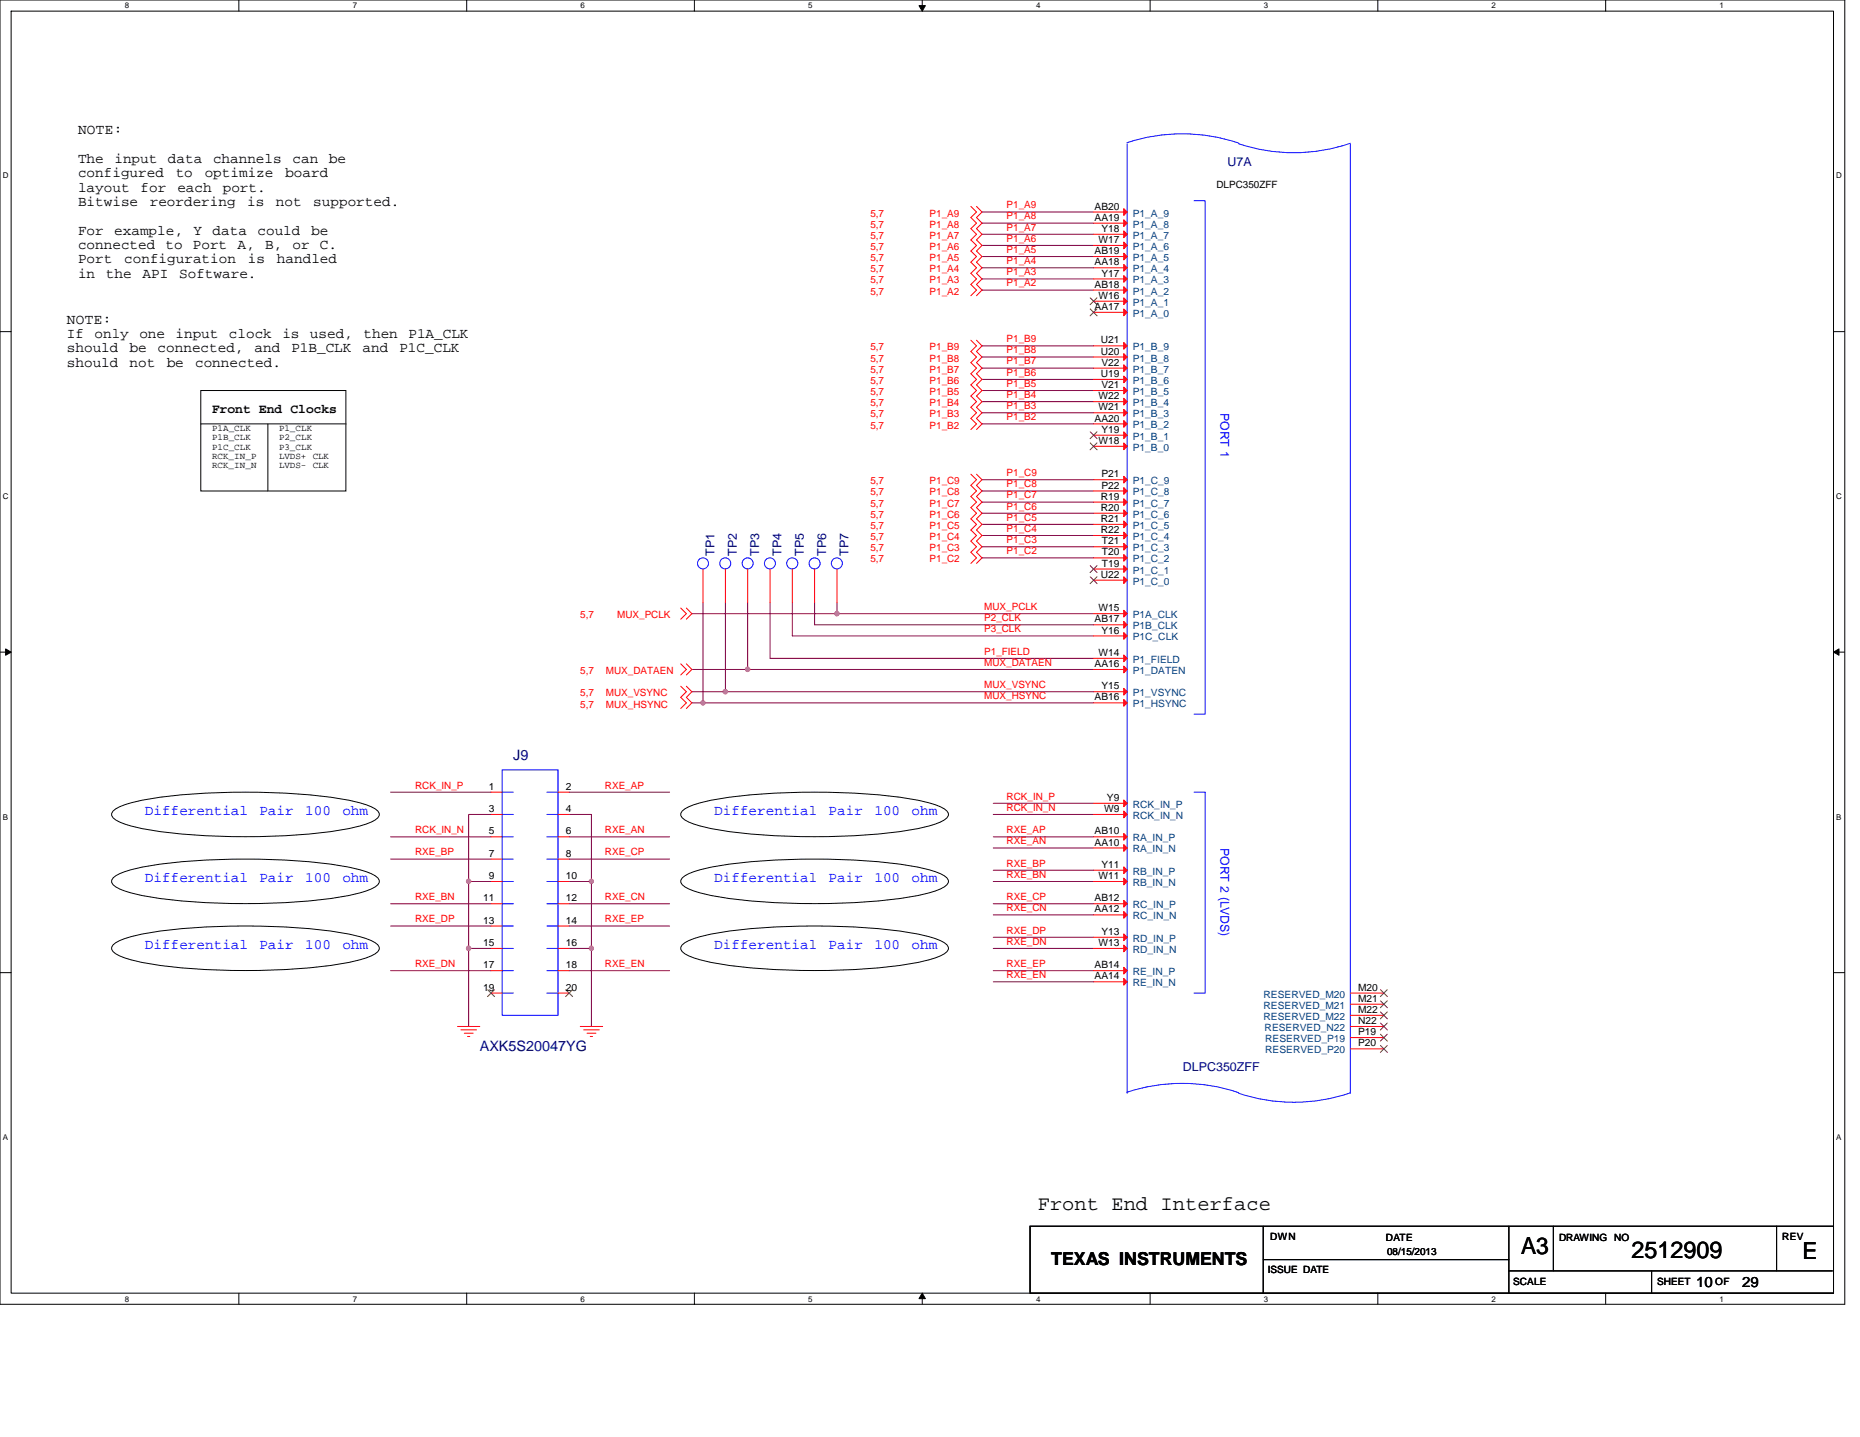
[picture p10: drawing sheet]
<svg xmlns="http://www.w3.org/2000/svg" width="279mm" height="216mm" viewBox="0 0 279 216" stroke-linecap="round" stroke-linejoin="round" font-family="sans-serif">
<path d="M0 0h277.1v196h-277.1zM1.7 1.7h273.7v192.6h-273.7z" fill="none" stroke="#000" stroke-width=".15"/>
<g fill="#fff">
<path d="M18.8 .2h.6v1.3h-.6z"/>
<path d="M18.8 194.5h.6v1.3h-.6z"/>
</g>
<path d="M35.9 0v1.7M35.9 194.3v1.7" fill="none" stroke="#000" stroke-width=".15"/>
<g fill="#fff">
<path d="M53 .2h.6v1.3h-.6z"/>
<path d="M53 194.5h.6v1.3h-.6z"/>
</g>
<path d="M70.1 0v1.7M70.1 194.3v1.7" fill="none" stroke="#000" stroke-width=".15"/>
<g fill="#fff">
<path d="M87.2 .2h.7v1.3h-.7z"/>
<path d="M87.2 194.5h.7v1.3h-.7z"/>
</g>
<path d="M104.3 0v1.7M104.3 194.3v1.7" fill="none" stroke="#000" stroke-width=".15"/>
<g fill="#fff">
<path d="M121.4 .2h.7v1.3h-.7z"/>
<path d="M121.4 194.5h.7v1.3h-.7z"/>
</g>
<path d="M138.5 0v1.7M138.5 194.3v1.7" fill="none" stroke="#000" stroke-width=".15"/>
<path d="M138 .8h1l-.5 .9zM138.5 194.3l.5 .8h-1z" fill="#000" stroke="#000" stroke-width=".15"/>
<g fill="#fff">
<path d="M155.6 .2h.7v1.3h-.7z"/>
<path d="M155.6 194.5h.7v1.3h-.7z"/>
</g>
<path d="M172.8 0v1.7M172.8 194.3v1.7" fill="none" stroke="#000" stroke-width=".15"/>
<g fill="#fff">
<path d="M189.9 .2h.6v1.3h-.6z"/>
<path d="M189.9 194.5h.6v1.3h-.6z"/>
</g>
<path d="M207 0v1.7M207 194.3v1.7" fill="none" stroke="#000" stroke-width=".15"/>
<g fill="#fff">
<path d="M224.1 .2h.6v1.3h-.6z"/>
<path d="M224.1 194.5h.6v1.3h-.6z"/>
</g>
<path d="M241.2 0v1.7M241.2 194.3v1.7" fill="none" stroke="#000" stroke-width=".15"/>
<g fill="#fff">
<path d="M258.3 .2h.7v1.3h-.7z"/>
<path d="M258.3 194.5h.7v1.3h-.7z"/>
<path d="M.4 25.7h.9v1.4h-.9z"/>
<path d="M275.8 25.7h.9v1.4h-.9z"/>
<path d="M.4 73.9h.9v1.3h-.9z"/>
<path d="M275.8 73.9h.9v1.3h-.9z"/>
</g>
<path d="M0 49.8h1.7M275.4 49.8h1.7" fill="none" stroke="#000" stroke-width=".15"/>
<g fill="#fff">
<path d="M.4 122h.8v1.4h-.8z"/>
<path d="M275.8 122h.8v1.4h-.8z"/>
</g>
<path d="M0 98h1.7M275.4 98h1.7" fill="none" stroke="#000" stroke-width=".15"/>
<path d="M.8 97.5l.9 .5-.9 .4zM275.4 98l.8-.5v.9z" fill="#000" stroke="#000" stroke-width=".15"/>
<g fill="#fff">
<path d="M.4 170.2h.8v1.3h-.8z"/>
<path d="M275.8 170.2h.8v1.3h-.8z"/>
</g>
<g fill="none" stroke="#000" stroke-width=".15">
<path d="M30.2 58.7h21.8v15.1h-21.8zM30.2 63.7h21.8M40.2 63.7v10.1M17.2 121.6a16 16 0 0 1 6.2-1.7 104.1 104.1 0 0 1 28.4 .2 13.9 13.9 0 0 1 4.7 1.5l.4 .4 .1 .4a2.23 2.23 0 0 1-1.8 1.3 48 48 0 0 1-12 1.8 93.7 93.7 0 0 1-22.6-1.2 9.8 9.8 0 0 1-3.4-1.2l-.3-.4-.1-.3 .1-.4zM17.2 131.7a16 16 0 0 1 6.2-1.8 104.1 104.1 0 0 1 28.4 .3 13.9 13.9 0 0 1 4.7 1.5l.4 .4 .1 .3a2.23 2.23 0 0 1-1.8 1.4 48 48 0 0 1-12 1.8 93.7 93.7 0 0 1-22.6-1.2 9.8 9.8 0 0 1-3.4-1.3l-.3-.3-.1-.4 .1-.3zM102.7 121.6a16 16 0 0 1 6.2-1.7 104.1 104.1 0 0 1 28.4 .2 13.9 13.9 0 0 1 4.7 1.5l.4 .4 .1 .4a2.23 2.23 0 0 1-1.8 1.3 48 48 0 0 1-12 1.8 93.7 93.7 0 0 1-22.6-1.2 9.8 9.8 0 0 1-3.4-1.2l-.3-.4-.1-.3 .1-.4zM102.7 131.7a16 16 0 0 1 6.2-1.8 104.1 104.1 0 0 1 28.4 .3 13.9 13.9 0 0 1 4.7 1.5l.4 .4 .1 .3a2.23 2.23 0 0 1-1.8 1.4 48 48 0 0 1-12 1.8 93.7 93.7 0 0 1-22.6-1.2 9.8 9.8 0 0 1-3.4-1.3l-.3-.3-.1-.4 .1-.3zM0 146.1h1.7M17.2 141.8a16 16 0 0 1 6.2-1.8 104.1 104.1 0 0 1 28.4 .2 13.9 13.9 0 0 1 4.7 1.6l.4 .3 .1 .4a2.23 2.23 0 0 1-1.8 1.4 48 48 0 0 1-12 1.7 93.7 93.7 0 0 1-22.6-1.2 9.8 9.8 0 0 1-3.4-1.2l-.3-.4-.1-.3 .1-.4zM102.7 141.8a16 16 0 0 1 6.2-1.8 104.1 104.1 0 0 1 28.4 .2 13.9 13.9 0 0 1 4.7 1.6l.4 .3 .1 .4a2.23 2.23 0 0 1-1.8 1.4 48 48 0 0 1-12 1.7 93.7 93.7 0 0 1-22.6-1.2 9.8 9.8 0 0 1-3.4-1.2l-.3-.4-.1-.3 .1-.4zM275.4 146.1h1.7M154.7 184.2h120.7v10.1h-120.7z"/>
<path d="M189.8 184.2v10.1M189.8 189.3h36.9M226.7 184.2v10.1M226.7 190.9h6.6M233.3 184.2v6.7h42M248.1 190.9v3.4M266.9 184.2v6.7"/>
</g>
<g fill="none" stroke="#800040" stroke-width=".15">
<path d="M147.5 31.9h16.8M147.5 33.5h16.8M147.5 35.2h16.8M147.5 36.9h16.8M147.5 38.5h16.8M147.5 52h16.8M147.5 53.6h16.8M147.5 55.3h16.8M147.5 57h16.8M147.5 58.7h16.8M147.5 40.2h16.8M147.5 41.9h16.8"/>
<path d="M147.5 43.6h16.8M147.5 72.1h16.8M147.5 73.8h16.8M147.5 75.4h16.8M147.5 77.1h16.8M147.5 78.8h16.8M147.5 60.3h16.8M147.5 62h16.8M147.5 63.7h16.8M103.9 92.2h21.8M105.6 90.5v15.1M109 90.5v13.4"/>
<path d="M112.3 90.5v10.1M115.7 90.5v8.4h48.6M119 90.5v5h45.3M122.4 90.5v3.4h41.9M125.7 90.5v1.7M125.7 92.2h38.6M147.5 80.5h16.8M147.5 82.1h16.8M147.5 83.8h16.8M58.7 119h15.1M85.5 119h15.1M103.9 103.9h5.1"/>
<path d="M103.9 100.6h8.4M103.9 105.6h1.7M105.6 105.6h58.7M109 103.9h55.3M112.3 100.6h52M58.7 125.7h15.1M58.7 129.1h15.1M58.7 135.8h15.1M58.7 139.1h15.1M70.4 132.4v10.1M70.4 132.4h3.4M73.8 122.4h-3.4v10"/>
<path d="M85.5 125.7h15.1M85.5 129.1h15.1M85.5 135.8h15.1M85.5 139.1h15.1M85.5 122.4h3.3v10M85.5 132.4h3.3v10.1M149.2 120.7h15.1M149.2 122.4h15.1M149.2 125.7h15.1M149.2 127.4h15.1M149.2 135.8h15.1M149.2 137.5h15.1"/>
<path d="M149.2 130.7h15.1M149.2 132.4h15.1M58.7 145.8h15.1M70.4 142.5h3.4M70.4 142.5v11.7M85.5 145.8h15.1M85.5 142.5h3.3M88.8 142.5v11.7M149.2 140.8h15.1M149.2 142.5h15.1M149.2 145.8h15.1M149.2 147.5h15.1"/>
</g>
<g fill="#f0f" stroke="#f0f" stroke-width=".15">
<circle cx="105.6" cy="105.6" r=".32"/>
<circle cx="125.7" cy="92.2" r=".33"/>
<circle cx="112.3" cy="100.6" r=".33"/>
<circle cx="109" cy="103.9" r=".33"/>
<circle cx="88.8" cy="132.4" r=".32"/>
<circle cx="70.4" cy="132.4" r=".33"/>
<circle cx="88.8" cy="142.5" r=".32"/>
<circle cx="70.4" cy="142.5" r=".33"/>
</g>
<g fill="none" stroke="#f00" stroke-width=".15">
<path d="M145.8 31l.9 .9-.9 .8 .9 .8-.9 .9 .9 .8-.9 .8 .9 .9-.9 .8 .9 .8-.9 .9 .9 .8-.9 .9 .9 .8-.9 .8 .9 .9-.9 .8M146.7 31l.8 .9-.8 .8 .8 .8-.8 .9 .8 .8-.8 .8 .8 .9-.8 .8 .8 .8-.8 .9 .8 .8-.8 .9 .8 .8-.8 .8 .8 .9-.8 .8M164.3 31.9h5M164.3 33.5h5M164.3 35.2h5M164.3 36.9h5M164.3 38.5h5M145.8 51.1l.9 .9-.9 .8 .9 .8-.9 .9 .9 .8-.9 .9 .9 .8-.9 .8 .9 .9-.9 .8 .9 .8-.9 .9 .9 .8-.9 .9 .9 .8-.9 .8M146.7 51.1l.8 .9-.8 .8 .8 .8-.8 .9 .8 .8-.8 .9 .8 .8-.8 .8 .8 .9-.8 .8 .8 .8-.8 .9 .8 .8-.8 .9 .8 .8-.8 .8M164.3 40.2h5M164.3 41.9h5M164.3 43.6h5"/>
<path d="M164.3 45.3h5M164.3 46.9h5M164.3 52h5M164.3 53.6h5M164.3 55.3h5M164.3 57h5M164.3 58.7h5M145.8 71.2l.9 .9-.9 .8 .9 .9-.9 .8 .9 .8-.9 .9 .9 .8-.9 .9 .9 .8-.9 .8 .9 .9-.9 .8 .9 .8-.9 .9 .9 .8-.9 .8M146.7 71.2l.8 .9-.8 .8 .8 .9-.8 .8 .8 .8-.8 .9 .8 .8-.8 .9 .8 .8-.8 .8 .8 .9-.8 .8 .8 .8-.8 .9 .8 .8-.8 .8M164.3 60.3h5M164.3 62h5M164.3 63.7h5"/>
<path d="M164.3 65.4h5M164.3 67.1h5M164.3 72.1h5M164.3 73.8h5M164.3 75.4h5M164.3 77.1h5M164.3 78.8h5M102.3 91.4l.8 .8-.8 .8M102.3 99.7l.8 .9-.8 .8M103.1 91.4l.8 .8-.8 .8M103.1 99.7l.8 .9-.8 .8M105.6 85.5v5"/>
<path d="M109 85.5v5M112.3 85.5v5M115.7 85.5v5M119 85.5v5M122.4 85.5v5M125.7 85.5v5M164.3 80.5h5M164.3 82.1h5M164.3 83.8h5M164.3 85.5h5M164.3 87.2h5M164.3 98.9h5"/>
<path d="M164.3 92.2h5M164.3 93.9h5M164.3 95.5h5M73.8 119h1.6M83.8 119h1.7M102.3 103.1l.8 .8-.8 .9 .8 .8-.8 .8M103.1 103.1l.8 .8-.8 .9 .8 .8-.8 .8M164.3 103.9h5M164.3 105.6h5M164.3 100.6h5M73.8 122.4h1.6M73.8 125.7h1.6"/>
<path d="M73.8 129.1h1.6M73.8 132.4h1.6M73.8 135.8h1.6M73.8 139.1h1.6M83.8 125.7h1.7M83.8 122.4h1.7M83.8 129.1h1.7M83.8 132.4h1.7M83.8 135.8h1.7M83.8 139.1h1.7M164.3 120.7h5M164.3 122.4h5"/>
<path d="M164.3 125.7h5M164.3 127.4h5M164.3 130.7h5M164.3 132.4h5M164.3 135.8h5M164.3 137.5h5M68.7 154.2h3.4M69.2 154.7h2.4M69.7 155.2h1.4M70.2 155.7h.4M73.8 142.5h1.6M73.8 145.8h1.6"/>
<path d="M73.8 149.2h1.6M83.8 142.5h1.7M83.8 145.8h1.7M83.8 149.2h1.7M87.2 154.2h3.3M87.7 154.7h2.3M88.2 155.2h1.3M88.7 155.7h.3M164.3 140.8h5M164.3 142.5h5M164.3 147.5h5M164.3 145.8h5"/>
<path d="M202.8 155.9h5.1M202.8 157.6h5.1M202.8 154.2h5.1M202.8 152.5h5.1M202.8 150.9h5.1M202.8 149.2h5.1"/>
</g>
<g fill="none" stroke="#00f" stroke-width=".15">
<path d="M169.3 21.4a26.5 26.5 0 0 1 16.8 .1M169.3 21.6v142.7M179.4 30.2h1.6v77.1h-1.6M202.8 21.5a26.1 26.1 0 0 1-16.7 .1M202.8 21.6v142.7M75.4 119h1.7M75.4 115.7h8.4v36.8h-8.4zM82.1 119h1.7M179.4 119h1.6v30.2h-1.6M75.4 139.1h1.7M75.4 135.8h1.7M75.4 132.4h1.7"/>
<path d="M75.4 122.4h1.7M75.4 125.7h1.7M75.4 129.1h1.7M82.1 132.4h1.7M82.1 139.1h1.7M82.1 135.8h1.7M82.1 122.4h1.7M82.1 125.7h1.7M82.1 129.1h1.7M179.4 125.7h.1M75.4 149.2h1.7M75.4 142.5h1.7"/>
<path d="M75.4 145.8h1.7M82.1 149.2h1.7M82.1 142.5h1.7M82.1 145.8h1.7M169.3 164.1a26.5 26.5 0 0 1 16.8 .1M202.9 164.2a26.2 26.2 0 0 1-16.8 .1"/>
<circle cx="105.6" cy="84.6" r=".83"/>
<circle cx="108.9" cy="84.6" r=".83"/>
<circle cx="112.3" cy="84.6" r=".83"/>
<circle cx="115.7" cy="84.6" r=".83"/>
<circle cx="119" cy="84.6" r=".83"/>
<circle cx="122.4" cy="84.6" r=".83"/>
<circle cx="125.7" cy="84.6" r=".83"/>
</g>
<g fill="none" stroke="#804000" stroke-width=".15">
<path d="M163.8 44.7l1 1.1M163.8 46.4l1 1.1M164.8 44.7l-1.1 1.1M164.8 46.4l-1.1 1.1M163.8 64.9l1 1M163.8 66.5l1 1.1M164.8 64.9l-1.1 1M164.8 66.5l-1.1 1.1M163.8 85l1 1M163.8 86.7l1 1M164.8 85l-1.1 1M164.8 86.7l-1.1 1"/>
<path d="M73.3 148.7l1 1M74.3 148.7l-1.1 1M85 148.7l1 1M86 148.7l-1 1M207.4 155.4l1 1M207.4 157.1l1 1M207.4 153.7l1 1M207.4 152l1 1.1M207.4 150.4l1 1M207.4 148.7l1 1M208.4 155.4l-1.1 1M208.4 157.1l-1.1 1"/>
<path d="M208.4 153.7l-1.1 1M208.4 152l-1.1 1.1M208.4 150.4l-1.1 1M208.4 148.7l-1.1 1"/>
</g>
<g fill="#f00" stroke="#f00" stroke-width=".15">
<path d="M168.8 31.3l.5 .6-.5 .5z"/>
<path d="M168.8 33l.5 .5-.5 .5z"/>
<path d="M168.8 34.7l.5 .5-.5 .5z"/>
<path d="M168.8 36.4l.5 .5-.5 .5z"/>
<path d="M168.8 38l.5 .5-.5 .6z"/>
<path d="M168.8 39.7l.5 .5-.5 .5z"/>
<path d="M168.8 41.4l.5 .5-.5 .5z"/>
<path d="M168.8 43.1l.5 .5-.5 .5z"/>
<path d="M168.8 44.7l.5 .6-.5 .5z"/>
<path d="M168.8 46.4l.5 .5-.5 .5z"/>
<path d="M168.8 51.5l.5 .5-.5 .5z"/>
<path d="M168.8 53.1l.5 .5-.5 .5z"/>
<path d="M168.8 54.8l.5 .5-.5 .5z"/>
<path d="M168.8 56.5l.5 .5-.5 .5z"/>
<path d="M168.8 58.2l.5 .5-.5 .5z"/>
<path d="M168.8 59.8l.5 .5-.5 .6z"/>
<path d="M168.8 61.5l.5 .5-.5 .5z"/>
<path d="M168.8 63.2l.5 .5-.5 .5z"/>
<path d="M168.8 64.9l.5 .5-.5 .5z"/>
<path d="M168.8 66.5l.5 .6-.5 .5z"/>
<path d="M168.8 71.6l.5 .5-.5 .5z"/>
<path d="M168.8 73.3l.5 .5-.5 .5z"/>
<path d="M168.8 74.9l.5 .5-.5 .5z"/>
<path d="M168.8 76.6l.5 .5-.5 .5z"/>
<path d="M168.8 78.3l.5 .5-.5 .5z"/>
<path d="M168.8 79.9l.5 .6-.5 .5z"/>
<path d="M168.8 81.6l.5 .5-.5 .6z"/>
<path d="M168.8 83.3l.5 .5-.5 .5z"/>
<path d="M168.8 85l.5 .5-.5 .5z"/>
<path d="M168.8 86.7l.5 .5-.5 .5z"/>
<path d="M168.8 98.4l.5 .5-.5 .5z"/>
<path d="M168.8 103.4l.5 .5-.5 .5z"/>
<path d="M168.8 105.1l.5 .5-.5 .5z"/>
<path d="M168.8 100.1l.5 .5-.5 .5z"/>
<path d="M168.8 91.7l.5 .5-.5 .5z"/>
<path d="M168.8 93.4l.5 .5-.5 .5z"/>
<path d="M168.8 120.2l.5 .5-.5 .5z"/>
<path d="M168.8 121.9l.5 .5-.5 .5z"/>
<path d="M168.8 125.2l.5 .5-.5 .5z"/>
<path d="M168.8 126.9l.5 .5-.5 .5z"/>
<path d="M168.8 130.2l.5 .5-.5 .6z"/>
<path d="M168.8 131.9l.5 .5-.5 .5z"/>
<path d="M168.8 135.3l.5 .5-.5 .5z"/>
<path d="M168.8 136.9l.5 .6-.5 .5z"/>
<path d="M168.8 140.3l.5 .5-.5 .5z"/>
<path d="M168.8 142l.5 .5-.5 .5z"/>
<path d="M168.8 147l.5 .5-.5 .5z"/>
<path d="M168.8 145.3l.5 .5-.5 .5z"/>
<path d="M168.8 95l.5 .5-.5 .6z"/>
</g>
<g font-size="3.5">
<text x="228.5" y="188.4">A3</text>
<text x="245.1" y="189.1">2512909</text>
<text x="270.7" y="189.2">E</text>
</g>
<text font-size="3.1" x="155.9" y="181.8">Front End Interface</text>
<text font-size="2.7" x="157.9" y="190">TEXAS INSTRUMENTS</text>
<g font-size="2.2">
<text x="11.7" y="20.2">NOTE:</text>
<text x="11.7" y="24.5">The</text>
<text x="11.7" y="26.6">configured</text>
<text x="11.7" y="28.8">layout</text>
<text x="17.2" y="24.5">input</text>
<text x="21.1" y="28.8">for</text>
<text x="25.2" y="24.5">data</text>
<text x="26.4" y="26.6">to</text>
<text x="26.6" y="28.8">each</text>
<text x="30.8" y="26.6">optimize</text>
<text x="32" y="24.5">channels</text>
<text x="33.5" y="28.8">port.</text>
<text x="42.9" y="26.6">board</text>
<text x="43.9" y="24.5">can</text>
<text x="49.4" y="24.5">be</text>
<text x="11.7" y="30.9">Bitwise</text>
<text x="11.7" y="35.3">For</text>
<text x="17.2" y="35.3">example,</text>
<text x="22.5" y="30.9">reordering</text>
<text x="29.1" y="35.3">Y</text>
<text x="31.9" y="35.3">data</text>
<text x="37.1" y="30.9">is</text>
<text x="38.7" y="35.3">could</text>
<text x="41.5" y="30.9">not</text>
<text x="46.7" y="35.3">be</text>
<text x="47.1" y="30.9">supported.</text>
<text x="11.7" y="37.4">connected</text>
<text x="11.7" y="39.6">Port</text>
<text x="11.7" y="41.7">in</text>
<text x="15.9" y="41.7">the</text>
<text x="18.7" y="39.6">configuration</text>
<text x="21.4" y="41.7">API</text>
<text x="24.9" y="37.4">to</text>
<text x="26.9" y="41.7">Software.</text>
<text x="29" y="37.4">Port</text>
<text x="35.7" y="37.4">A,</text>
<text x="37.2" y="39.6">is</text>
<text x="39.8" y="37.4">B,</text>
<text x="41.6" y="39.6">handled</text>
<text x="43.9" y="37.4">or</text>
<text x="48.1" y="37.4">C.</text>
<text x="10.1" y="48.6">NOTE:</text>
<text x="10.1" y="50.8">If</text>
<text x="10.1" y="53">should</text>
<text x="14.2" y="50.8">only</text>
<text x="19.5" y="53">be</text>
<text x="20.9" y="50.8">one</text>
<text x="23.7" y="53">connected,</text>
<text x="26.4" y="50.8">input</text>
<text x="34.4" y="50.8">clock</text>
<text x="38.2" y="53">and</text>
<text x="42.4" y="50.8">is</text>
<text x="43.8" y="53">P1B_CLK</text>
<text x="46.6" y="50.8">used,</text>
<text x="54.5" y="53">and</text>
<text x="54.6" y="50.8">then</text>
<text x="60" y="53">P1C_CLK</text>
<text x="61.4" y="50.8">P1A_CLK</text>
<text x="10.1" y="55.1">should</text>
<text x="19.5" y="55.1">not</text>
<text x="25" y="55.1">be</text>
<text x="29.3" y="55.1">connected.</text>
<text x="254.8" y="193.4">10</text>
<text x="261.7" y="193.4">29</text>
</g>
<g font-size="2.2" fill="#000080">
<text x="77.1" y="114.3">J9</text>
<text x="72.1" y="157.8">AXK5S20047YG</text>
</g>
<g font-size="2.2" fill="#00f">
<text x="21.8" y="122.4">Differential</text>
<text x="39" y="122.4">Pair</text>
<text x="45.8" y="122.4">100</text>
<text x="51.4" y="122.4">ohm</text>
<text x="107.3" y="122.4">Differential</text>
<text x="124.5" y="122.4">Pair</text>
<text x="131.4" y="122.4">100</text>
<text x="136.9" y="122.4">ohm</text>
<text x="21.8" y="132.5">Differential</text>
<text x="39" y="132.5">Pair</text>
<text x="45.8" y="132.5">100</text>
<text x="51.4" y="132.5">ohm</text>
<text x="107.3" y="132.5">Differential</text>
<text x="124.5" y="132.5">Pair</text>
<text x="131.4" y="132.5">100</text>
<text x="136.9" y="132.5">ohm</text>
<text x="21.8" y="142.5">Differential</text>
<text x="39" y="142.5">Pair</text>
<text x="45.8" y="142.5">100</text>
<text x="51.4" y="142.5">ohm</text>
<text x="107.3" y="142.5">Differential</text>
<text x="124.5" y="142.5">Pair</text>
<text x="131.4" y="142.5">100</text>
<text x="136.9" y="142.5">ohm</text>
</g>
<text font-size="1.9" x="31.9" y="62">Front End Clocks</text>
<g font-size="1.8" fill="#000080">
<text x="184.4" y="25">U7A</text>
<text x="107.3" y="83.5" transform="rotate(-90 107.3 83.5)">TP1</text>
<text x="110.7" y="83.5" transform="rotate(-90 110.7 83.5)">TP2</text>
<text x="114" y="83.5" transform="rotate(-90 114 83.5)">TP3</text>
<text x="117.4" y="83.5" transform="rotate(-90 117.4 83.5)">TP4</text>
<text x="120.7" y="83.5" transform="rotate(-90 120.7 83.5)">TP5</text>
<text x="124.1" y="83.5" transform="rotate(-90 124.1 83.5)">TP6</text>
<text x="127.4" y="83.5" transform="rotate(-90 127.4 83.5)">TP7</text>
<text x="177.7" y="160.9">DLPC350ZFF</text>
</g>
<g font-size="1.8" fill="#00f">
<text x="183.3" y="62" transform="rotate(90 183.3 62)">PORT 1</text>
<text x="183.3" y="127.4" transform="rotate(90 183.3 127.4)">PORT 2 (LVDS)</text>
</g>
<g font-size="1.5">
<text x="182.7" y="28.2">DLPC350ZFF</text>
<text x="164.4" y="31.5">AB20</text>
<text x="164.4" y="33.2">AA19</text>
<text x="165.4" y="34.8">Y18</text>
<text x="164.4" y="38.2">AB19</text>
<text x="164.4" y="39.9">AA18</text>
<text x="165" y="36.5">W17</text>
<text x="165.4" y="41.6">Y17</text>
<text x="164.4" y="43.2">AB18</text>
<text x="164.4" y="46.6">AA17</text>
<text x="165" y="44.9">W16</text>
<text x="165.4" y="51.6">U21</text>
<text x="165.4" y="53.3">U20</text>
<text x="165" y="60">W22</text>
<text x="165.4" y="56.6">U19</text>
<text x="165.4" y="54.9">V22</text>
<text x="165.4" y="58.3">V21</text>
<text x="164.4" y="63.3">AA20</text>
<text x="165" y="61.7">W21</text>
<text x="165.4" y="65">Y19</text>
<text x="165" y="66.7">W18</text>
<text x="165.4" y="71.7">P21</text>
<text x="165.4" y="75.1">R19</text>
<text x="165.4" y="76.8">R20</text>
<text x="165.4" y="73.4">P22</text>
<text x="165.4" y="78.4">R21</text>
<text x="165.4" y="80.1">R22</text>
<text x="165.5" y="81.8">T21</text>
<text x="165.5" y="83.5">T20</text>
<text x="165.4" y="86.8">U22</text>
<text x="165.5" y="85.1">T19</text>
<text x="164.4" y="93.5">AB17</text>
<text x="165" y="91.8">W15</text>
<text x="165.4" y="95.2">Y16</text>
<text x="164.4" y="100.2">AA16</text>
<text x="165" y="98.6">W14</text>
<text x="164.4" y="105.2">AB16</text>
<text x="165.4" y="103.6">Y15</text>
<text x="73.4" y="118.7">1</text>
<text x="85" y="118.7">2</text>
<text x="73.4" y="122">3</text>
<text x="73.4" y="125.4">5</text>
<text x="85" y="125.4">6</text>
<text x="85" y="122">4</text>
<text x="164.4" y="125.4">AB10</text>
<text x="165.9" y="122">W9</text>
<text x="166.3" y="120.3">Y9</text>
<text x="73.4" y="128.7">7</text>
<text x="85" y="128.7">8</text>
<text x="164.4" y="127">AA10</text>
<text x="165.4" y="130.4">Y11</text>
<text x="72.6" y="135.4">11</text>
<text x="73.4" y="132.1">9</text>
<text x="85" y="132.1">10</text>
<text x="85" y="135.4">12</text>
<text x="164.4" y="135.4">AB12</text>
<text x="164.4" y="137.1">AA12</text>
<text x="165" y="132.1">W11</text>
<text x="72.6" y="138.8">13</text>
<text x="72.6" y="142.1">15</text>
<text x="85" y="138.8">14</text>
<text x="85" y="142.1">16</text>
<text x="165" y="142.1">W13</text>
<text x="165.4" y="140.5">Y13</text>
<text x="72.6" y="145.5">17</text>
<text x="72.6" y="148.8">19</text>
<text x="85" y="145.5">18</text>
<text x="85" y="148.8">20</text>
<text x="164.4" y="147.2">AA14</text>
<text x="164.4" y="145.5">AB14</text>
<text x="204" y="148.8">M20</text>
<text x="204" y="155.5">P19</text>
<text x="204" y="153.9">N22</text>
<text x="204" y="152.2">M22</text>
<text x="204" y="150.5">M21</text>
<text x="204" y="157.2">P20</text>
<text x="190.4" y="191.3">ISSUE DATE</text>
<text x="190.8" y="186.3">DWN</text>
<text x="208.2" y="186.4">DATE</text>
<text x="208.4" y="188.6">08/15/2013</text>
<text x="234.2" y="186.4">DRAWING</text>
<text x="242.5" y="186.4">NO</text>
<text x="267.7" y="186.3">REV</text>
<text x="227.3" y="193.1">SCALE</text>
<text x="248.9" y="193.1">SHEET</text>
<text x="257.7" y="193.1">OF</text>
</g>
<g font-size="1.5" fill="#f00">
<text x="130.7" y="35.9">5,7</text>
<text x="130.7" y="34.2">5,7</text>
<text x="130.7" y="32.5">5,7</text>
<text x="139.6" y="35.9">P1_A7</text>
<text x="139.6" y="34.2">P1_A8</text>
<text x="139.6" y="32.5">P1_A9</text>
<text x="151.2" y="31.3">P1_A9</text>
<text x="151.2" y="33">P1_A8</text>
<text x="151.2" y="34.6">P1_A7</text>
<text x="130.7" y="40.9">5,7</text>
<text x="130.7" y="39.2">5,7</text>
<text x="130.7" y="37.6">5,7</text>
<text x="139.6" y="40.9">P1_A4</text>
<text x="139.6" y="39.2">P1_A5</text>
<text x="139.6" y="37.6">P1_A6</text>
<text x="151.2" y="36.3">P1_A6</text>
<text x="151.2" y="38">P1_A5</text>
<text x="151.2" y="39.7">P1_A4</text>
<text x="151.2" y="41.4">P1_A3</text>
<text x="130.7" y="42.6">5,7</text>
<text x="130.7" y="44.3">5,7</text>
<text x="139.6" y="42.6">P1_A3</text>
<text x="139.6" y="44.3">P1_A2</text>
<text x="151.2" y="43">P1_A2</text>
<text x="130.7" y="52.6">5,7</text>
<text x="139.6" y="52.6">P1_B9</text>
<text x="151.2" y="51.4">P1_B9</text>
<text x="151.2" y="53.1">P1_B8</text>
<text x="130.7" y="59.4">5,7</text>
<text x="130.7" y="57.7">5,7</text>
<text x="130.7" y="56">5,7</text>
<text x="130.7" y="54.3">5,7</text>
<text x="139.6" y="59.4">P1_B5</text>
<text x="139.6" y="57.7">P1_B6</text>
<text x="139.6" y="56">P1_B7</text>
<text x="139.6" y="54.3">P1_B8</text>
<text x="151.2" y="54.8">P1_B7</text>
<text x="151.2" y="56.5">P1_B6</text>
<text x="151.2" y="58.1">P1_B5</text>
<text x="151.2" y="59.8">P1_B4</text>
<text x="130.7" y="64.4">5,7</text>
<text x="130.7" y="62.7">5,7</text>
<text x="130.7" y="61">5,7</text>
<text x="139.6" y="64.4">P1_B2</text>
<text x="139.6" y="62.7">P1_B3</text>
<text x="139.6" y="61">P1_B4</text>
<text x="151.2" y="61.5">P1_B3</text>
<text x="151.2" y="63.1">P1_B2</text>
<text x="151.2" y="71.5">P1_C9</text>
<text x="130.7" y="77.8">5,7</text>
<text x="130.7" y="76.1">5,7</text>
<text x="130.7" y="74.4">5,7</text>
<text x="130.7" y="72.8">5,7</text>
<text x="139.6" y="77.8">P1_C6</text>
<text x="139.6" y="76.1">P1_C7</text>
<text x="139.6" y="74.4">P1_C8</text>
<text x="139.6" y="72.8">P1_C9</text>
<text x="151.2" y="73.2">P1_C8</text>
<text x="151.2" y="74.9">P1_C7</text>
<text x="151.2" y="76.6">P1_C6</text>
<text x="130.7" y="82.8">5,7</text>
<text x="130.7" y="81.2">5,7</text>
<text x="130.7" y="79.5">5,7</text>
<text x="139.6" y="82.8">P1_C3</text>
<text x="139.6" y="81.2">P1_C4</text>
<text x="139.6" y="79.5">P1_C5</text>
<text x="151.2" y="78.2">P1_C5</text>
<text x="151.2" y="79.9">P1_C4</text>
<text x="151.2" y="81.6">P1_C3</text>
<text x="151.2" y="83.3">P1_C2</text>
<text x="130.7" y="84.5">5,7</text>
<text x="139.6" y="84.5">P1_C2</text>
<text x="87.2" y="92.9">5,7</text>
<text x="92.7" y="92.9">MUX_PCLK</text>
<text x="147.8" y="91.7">MUX_PCLK</text>
<text x="147.8" y="93.3">P2_CLK</text>
<text x="147.8" y="95">P3_CLK</text>
<text x="87.2" y="101.3">5,7</text>
<text x="91" y="101.3">MUX_DATAEN</text>
<text x="147.8" y="98.4">P1_FIELD</text>
<text x="147.8" y="100">MUX_DATAEN</text>
<text x="87.2" y="104.6">5,7</text>
<text x="87.2" y="106.3">5,7</text>
<text x="91" y="104.6">MUX_VSYNC</text>
<text x="91" y="106.3">MUX_HSYNC</text>
<text x="147.8" y="105.1">MUX_HSYNC</text>
<text x="147.8" y="103.4">MUX_VSYNC</text>
<text x="62.4" y="118.5">RCK_IN_P</text>
<text x="90.9" y="118.5">RXE_AP</text>
<text x="62.4" y="125.2">RCK_IN_N</text>
<text x="90.9" y="125.2">RXE_AN</text>
<text x="151.2" y="120.1">RCK_IN_P</text>
<text x="151.2" y="121.8">RCK_IN_N</text>
<text x="151.2" y="125.2">RXE_AP</text>
<text x="62.4" y="128.5">RXE_BP</text>
<text x="90.9" y="128.5">RXE_CP</text>
<text x="151.2" y="126.9">RXE_AN</text>
<text x="151.2" y="130.2">RXE_BP</text>
<text x="151.2" y="131.9">RXE_BN</text>
<text x="62.4" y="135.2">RXE_BN</text>
<text x="90.9" y="135.2">RXE_CN</text>
<text x="151.2" y="135.2">RXE_CP</text>
<text x="151.2" y="136.9">RXE_CN</text>
<text x="62.4" y="138.6">RXE_DP</text>
<text x="90.9" y="138.6">RXE_EP</text>
<text x="151.2" y="140.3">RXE_DP</text>
<text x="151.2" y="141.9">RXE_DN</text>
<text x="62.4" y="145.3">RXE_DN</text>
<text x="90.9" y="145.3">RXE_EN</text>
<text x="151.2" y="145.3">RXE_EP</text>
<text x="151.2" y="147">RXE_EN</text>
</g>
<g font-size="1.5" fill="#004080">
<text x="170.2" y="32.5">P1_A_9</text>
<text x="170.2" y="34.2">P1_A_8</text>
<text x="170.2" y="35.9">P1_A_7</text>
<text x="170.2" y="37.5">P1_A_6</text>
<text x="170.2" y="39.2">P1_A_5</text>
<text x="170.2" y="40.9">P1_A_4</text>
<text x="170.2" y="42.6">P1_A_3</text>
<text x="170.2" y="44.3">P1_A_2</text>
<text x="170.2" y="45.9">P1_A_1</text>
<text x="170.2" y="47.6">P1_A_0</text>
<text x="170.2" y="52.6">P1_B_9</text>
<text x="170.2" y="54.3">P1_B_8</text>
<text x="170.2" y="56">P1_B_7</text>
<text x="170.2" y="57.7">P1_B_6</text>
<text x="170.2" y="59.4">P1_B_5</text>
<text x="170.2" y="61">P1_B_4</text>
<text x="170.2" y="62.7">P1_B_3</text>
<text x="170.2" y="64.4">P1_B_2</text>
<text x="170.2" y="66.1">P1_B_1</text>
<text x="170.2" y="67.7">P1_B_0</text>
<text x="170.2" y="72.7">P1_C_9</text>
<text x="170.2" y="74.4">P1_C_8</text>
<text x="170.2" y="76.1">P1_C_7</text>
<text x="170.2" y="77.8">P1_C_6</text>
<text x="170.2" y="79.5">P1_C_5</text>
<text x="170.2" y="81.1">P1_C_4</text>
<text x="170.2" y="82.8">P1_C_3</text>
<text x="170.2" y="84.5">P1_C_2</text>
<text x="170.2" y="86.2">P1_C_1</text>
<text x="170.2" y="87.8">P1_C_0</text>
<text x="170.2" y="92.9">P1A_CLK</text>
<text x="170.2" y="94.6">P1B_CLK</text>
<text x="170.2" y="99.6">P1_FIELD</text>
<text x="170.2" y="101.3">P1_DATEN</text>
<text x="170.2" y="96.2">P1C_CLK</text>
<text x="170.2" y="104.6">P1_VSYNC</text>
<text x="170.2" y="106.3">P1_HSYNC</text>
<text x="170.2" y="121.4">RCK_IN_P</text>
<text x="170.2" y="123">RCK_IN_N</text>
<text x="170.2" y="126.4">RA_IN_P</text>
<text x="170.2" y="128.1">RA_IN_N</text>
<text x="170.2" y="131.4">RB_IN_P</text>
<text x="170.2" y="133.1">RB_IN_N</text>
<text x="170.2" y="136.5">RC_IN_P</text>
<text x="170.2" y="138.1">RC_IN_N</text>
<text x="170.2" y="141.5">RD_IN_P</text>
<text x="170.2" y="143.2">RD_IN_N</text>
<text x="170.2" y="148.2">RE_IN_N</text>
<text x="170.2" y="146.5">RE_IN_P</text>
<text x="189.8" y="149.9">RESERVED_M20</text>
<text x="189.8" y="153.2">RESERVED_M22</text>
<text x="189.8" y="151.6">RESERVED_M21</text>
<text x="190" y="154.9">RESERVED_N22</text>
<text x="190.1" y="156.6">RESERVED_P19</text>
<text x="190.1" y="158.3">RESERVED_P20</text>
</g>
<g font-size="1.4">
<text x="31.9" y="64.8">P1A_CLK</text>
<text x="41.9" y="64.8">P1_CLK</text>
<text x="31.9" y="66.2">P1B_CLK</text>
<text x="31.9" y="67.5">P1C_CLK</text>
<text x="31.9" y="68.9">RCK_IN_P</text>
<text x="31.9" y="70.3">RCK_IN_N</text>
<text x="41.9" y="66.2">P2_CLK</text>
<text x="41.9" y="67.5">P3_CLK</text>
<text x="41.9" y="68.9">LVDS+ CLK</text>
<text x="41.9" y="70.3">LVDS- CLK</text>
</g>
<g font-size="1.2">
<text x="18.8" y="1.3">8</text>
<text x="53" y="1.3">7</text>
<text x="87.2" y="1.3">6</text>
<text x="121.4" y="1.3">5</text>
<text x="155.6" y="1.3">4</text>
<text x="189.9" y="1.3">3</text>
<text x="224.1" y="1.3">2</text>
<text x="258.3" y="1.3">1</text>
<text x=".4" y="26.8">D</text>
<text x="275.8" y="26.8">D</text>
<text x=".4" y="75">C</text>
<text x="275.8" y="75">C</text>
<text x=".4" y="123.1">B</text>
<text x="275.8" y="123.1">B</text>
<text x=".4" y="171.3">A</text>
<text x="275.8" y="171.3">A</text>
<text x="18.8" y="195.6">8</text>
<text x="53" y="195.6">7</text>
<text x="87.2" y="195.6">6</text>
<text x="121.4" y="195.6">5</text>
<text x="155.6" y="195.6">4</text>
<text x="189.9" y="195.6">3</text>
<text x="224.1" y="195.6">2</text>
<text x="258.3" y="195.6">1</text>
</g>
</svg>
